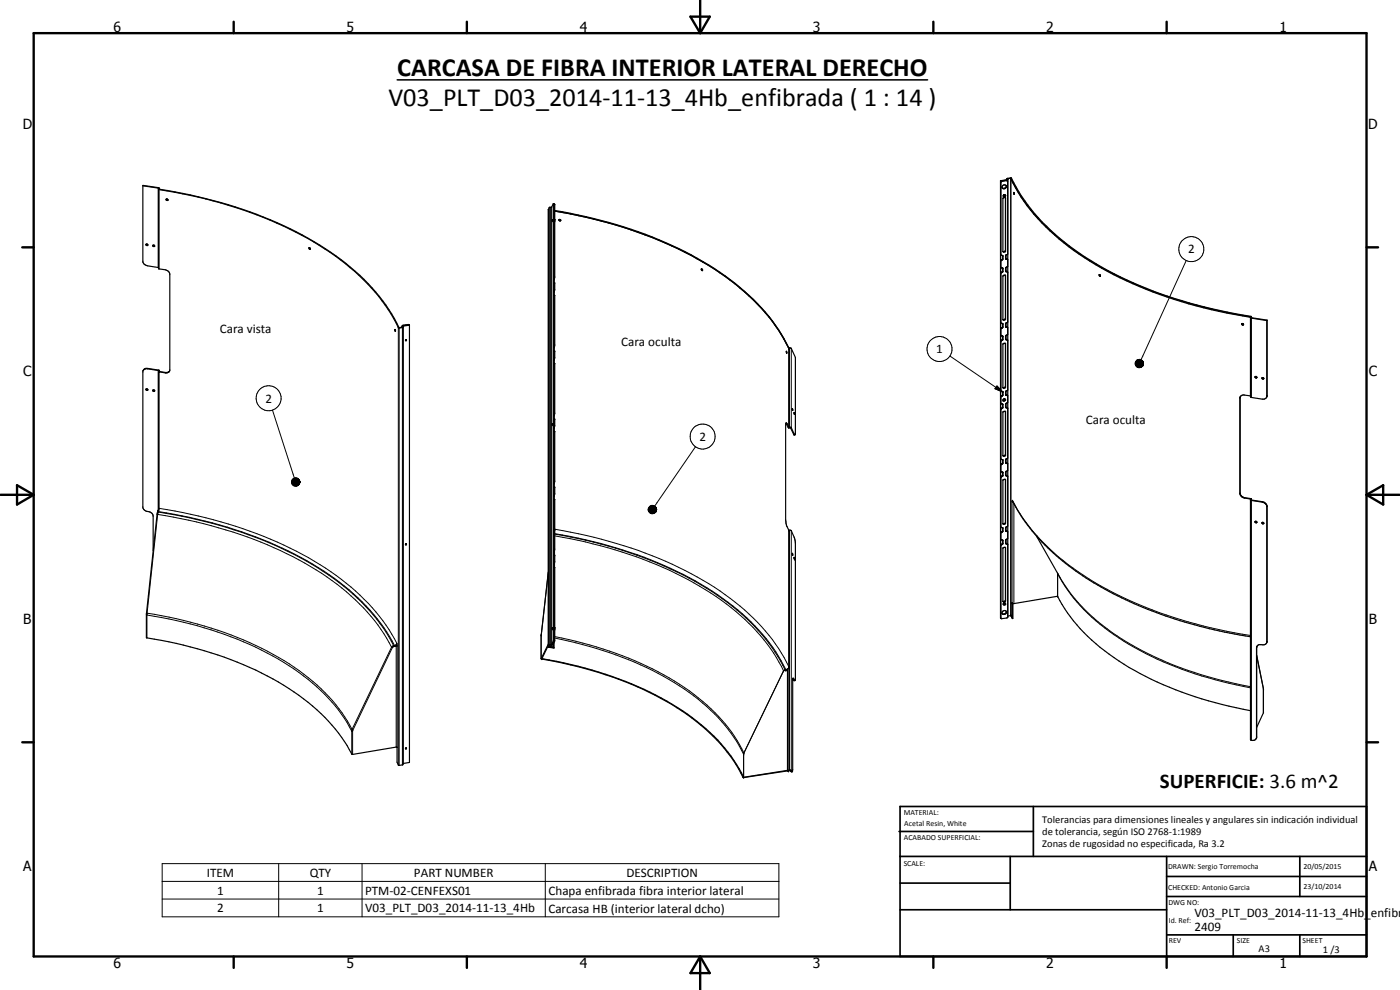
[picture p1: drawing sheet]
<svg xmlns="http://www.w3.org/2000/svg" width="420mm" height="297mm" viewBox="0 0 420 297" stroke-linecap="round" stroke-linejoin="round" font-family="sans-serif">
<g fill="none" stroke="#000" stroke-width=".35">
<path d="M42.9 55.8l4.8 .8M42.9 55.8v22.8l.4 .6 .7 .5 3.6 .6M42.9 55.8l4.6 .5 .4 .3M47.6 56.8a131.7 131.7 0 0 1 48.2 16.8 63.2 63.2 0 0 1 23.1 23.3l.7 1.5 1.3-.2M47.7 56.6h.1M47.7 56.6l-.1 24 2.3 .4 .7 .4 .4 .8v29l-.4 .5M47.9 56.6l-.1 .2a127.1 127.1 0 0 1 49.8 17.8 59 59 0 0 1 22.1 23.7l1-.3M47.9 56.6v.2M49.9 59.7l.5 .3M50.4 60v.1M50.4 60l-.2-.3-.3 .1v.3h.4M300.3 54.2v.2"/>
<path d="M300.3 54.2v131.3M300.3 54.5l1.8-.4 .3 .2-1.8 .1-.3 .3M300.3 54.4v131.1M301.2 58.5l-.1 .3M301.2 58.5l.1 .1M301.3 58.6l-.2 .2M301.4 58.8h.1M301.5 58.7l-.1 .1M301.5 58.7v.2l-.1-.1M301.6 58.4l-.4 .1M301.6 58.4l.2 .4M301.6 58.4l.1 .1"/>
<path d="M301.7 58.5l-.4 .1M301.7 58.5l.1 .3M301.7 59.3l.1 16.1-.5 .2-.3-.2M301.8 59.4l-.7-.1-.1 .3v15.8M301.8 58.8l-.1 .3h-.4l-.2-.3M302 55.7a.7 .7 0 0 0-.9-.1 .7 .7 0 0 0-.3 .8M302 55.7l.1 .2M302 55.7v.2M302 55.9l-.6 .6-.6-.1M302.1 55.9a.76 .76 0 0 1-.5 .7 .76 .76 0 0 1-.8-.2M302.2 53.6v.3M302.2 53.9l-1.9 .3"/>
<path d="M302.2 53.7v.1M302.2 53.6l1.3-.2a58.5 58.5 0 0 0 20.6 22.6 124.4 124.4 0 0 0 48.9 18.5l2.4 .4 .2 .4M302.2 53.6h.1M302.2 53.8v.1M302.5 53.9l-2.2 .5M303.3 53.6a55.6 55.6 0 0 0 17.4 20.4 119.3 119.3 0 0 0 49.8 20.4l4.8 .8M303.3 53.5a61 61 0 0 0 23.9 24.8 130.6 130.6 0 0 0 48.1 16.7v24l.3 .3 3.2 .5 .8-.1 .6-.7M303.3 53.5l-.9 .1v131.6l-.2 .2-1.8 .1M303.3 53.5v131.2M304.2 57.7l.2 .6zM304.3 57.7v.1M43.8 73.3l.2 .2h.4"/>
<path d="M43.9 73.2l.4 .1 .1 .3h-.5zM45.9 73.6l.3-.1 .2 .3-.4 .1zM45.9 73.6l.4 .3M50.4 60.1h-.1M92.9 74.3l.2 .4M92.9 74.3l-.2 .2 .2 .3 .2-.1M165.8 65.9v.3zM166.1 61.1v131.2M166.1 61.1l-.5 1-.7 .1-.4 .7v131.2M166.1 61.1h.2v131.2M166.3 61.2l.2 .1v21.8l-.2 1.7M166.5 65.9h.1"/>
<path d="M166.5 63.3a128.2 128.2 0 0 1 47.9 17.4 60 60 0 0 1 22.4 23.9M166.5 63.2a127.7 127.7 0 0 1 47.9 17.4 61.5 61.5 0 0 1 20.9 21l1.5 2.8M166.5 65.8v.1M166.5 65.9v.4M167.8 65.9h.4v.4M167.8 66l.4 .3M167.8 66v.2l.4 .1M300.3 76.4l.1 .1M300.3 76.5l.7 .3v1l-.7 .5M300.9 76.7v.9l-.6 .5M301.7 75.2l-.1 .2h-.6M301.8 77.6l.6 .3z"/>
<path d="M302.4 76.2l-.6 .4v1M302.4 80l-.6 .3v1.1M118.5 98.9l.2 .5zM120.7 97.8v.4M120.9 98.1v131.4l-1.3 .1-.4-.9v-4.5M122.6 97.5l-1.5 .2M122.8 97.5l-1.8 .1-.3 .2M122.9 97.6l-1.9 .2-.1 .3M122.9 97.6v131.2l-2 .3M122.9 97.6l-2.2 .2M166.3 84.8l.2 .2-.2 3.6M166.3 88.6l.2 .1v14.8l-.2 1.7"/>
<path d="M166.4 87.2v.1M166.4 83.4v.1M210.5 80.8l.2 .4M210.7 81.2h.1M210.9 81.2l-.4-.5 .2 .5M210.9 81.2h-.1M300.3 80.1l.1 .2M300.3 96.8l.1 .1M300.3 96.9l.7 .3v1l-.7 .5M300.3 80.2l.7 .4v.9l-.7 .5M300.7 98.4l-.1 .1M300.9 80.4v1l-.6 .4"/>
<path d="M300.9 97.1v.9l-.6 .5M301.7 82.6l.1 13.2-.5 .2-.3-.2M301.7 95.6l-.3 .3-.4-.1M301.8 81.4l.5 .2M301.8 81.4l.5 .1M301.8 82.7l-.5-.1-.3 .3v12.9M301.8 98l.6 .3zM302.3 81.6l.1 .1M302.4 96.6l-.6 .5v.9M329.9 82.4l.3 .1v.4l-.3-.2zM330 82.4l.2 .4M330.2 82.8h.1"/>
<path d="M372.7 97.1l.5 .3M372.7 97.1l.5 .1v.3h-.4zM373.2 97.3v.1M375.3 95.2v.1M375.3 95.3l4.9 .9M375.6 95v.3M375.6 95.3l4.7 .8M380.2 96.2v22.8M380.3 96.1l-.1 22.9M380.3 96.1l-.1 .1M43 111.2l.5-.6 .8-.1 3.4 .5 .2 .3M43 111.2l-.1 41.1 .6 .9 .5 .2a1.79 1.79 0 0 1 2 1.5v10.3"/>
<path d="M43 111.2l1-.6 3.7 .7M43.8 116.7l.1 .2 .5 .1M43.9 116.7h.2l.3 .3-.5 .1zM45.9 117.1l.2-.1 .3 .3-.2 .2zM45.9 117.1l.3 .2h.2M47.6 111.5l2 .4 1-.2M47.7 111.3h.1M47.7 111.3l-.2 41.9M47.9 111.3l-.1 .2 1.8 .3 1-.2M47.9 111.3v.2M50.9 111.3l-.3 .3M121.9 101.9l-.2 .1"/>
<path d="M122 102l-.3 .1M122 102l-.1 .2-.2-.2M122 102h-.3M166.3 105.2l.2 .2-.2 3.6M166.3 109h.1M166.4 107.7h.1M166.4 109v.1M166.4 109.1l.1 14.9-.2 1.6M236 105.4l.1 .6zM236.1 106h.1M236.8 104.4l.6 .1 1.3 2.7v22.9l-.2 .4-1.1-2.2-.6-.1M236.8 104.4v23.8"/>
<path d="M300.3 100.5l.1 .2M300.3 117.2l.1 .1M300.3 117.3l.7 .3v1l-.7 .5M300.3 100.6l.1 .1M300.4 100.7l.5 .2 .1 1-.7 .6M300.6 118.9h.1M300.7 100.8h-.1M300.9 100.8v1l-.6 .4M300.9 117.5v.9l-.6 .5M301.1 119.8v.5M301.1 119.8v.1M301.1 119.9v.4"/>
<path d="M301.4 119.6l-.3 .2M301.4 119.6h.1M301.4 119.6v.2M301.4 119.9v.2M301.4 119.9v.1M301.4 119.6v.1M301.4 119.7l.4 .1M301.4 119.8h.4M301.4 119.8l-.3 .1M301.5 119.9l-.1 .2M301.7 103h-.6l-.1 .3v12.9M301.7 103h.1"/>
<path d="M301.7 103l.1 .1M301.7 103l.1 13.2-.5 .3-.3-.3M301.7 116l-.1 .2h-.6M301.8 118.4l.6 .3zM301.8 119.8v.3l-.7 .2M301.8 101.8l.1 .1M301.9 101.9l.4 .1M301.9 101.9h.4M302.3 102l.1 .1M302.4 100.4l-.6 .4v1M302.4 117.1l-.6 .4v.9M372.2 119v29.1l.4 .7 .7 .5 2.3 .4"/>
<path d="M375.3 118.8l-1.8-.3a1.06 1.06 0 0 0-1.4 1v28.5l.3 .7 .5 .6 2.4 .4v72.2a1.12 1.12 0 0 0 1.8-.5l.1-27.5M376.7 113l.3-.1 .2 .3-.3 .2zM376.7 113l.4 .3M378.8 113.3l.2 .3h.3M380.2 119l-.1 .2M165.8 127.1v.3zM166.3 125.6l.2 .2-.2 3.6M166.3 129.4h.1M166.4 124.3v.1M166.4 128.1h.1M166.4 129.4v.1M166.4 129.5l.1 14.9-.2 1.7"/>
<path d="M235.9 127l-.1 29.1 .2 1.5 .8 1.5M235.9 127h.2l.7 1.2M235.9 127l.6 1.3M236.5 128.3h.1M236.6 128.3l.7 .1 .9 2 .4 .1M237.8 122.6l.1 .5zM238.3 123.8l.2 .5zM238.4 124.3h.1M300.3 137.7l.7 .3-.1 1.2-.6 .4M300.3 120.9l.1 .2M300.3 121l.1 .1M300.4 121.1l.6 .3v.9l-.7 .6"/>
<path d="M300.6 122.6h.1M300.6 139.3h.1M300.9 121.2v1.1l-.6 .4M300.9 137.9v1.1l-.6 .4M301.4 120.1h.1M301.4 120h.1M301.7 123.4l-.7 .3v13M301.7 123.4h.1M301.7 123.4l.1 .1M301.7 123.4l.1 13.3-.3 .1-.5-.1M301.7 136.4l-.1 .3h-.6M301.8 138.9l.5 .2"/>
<path d="M302.3 139.1h.1M302.4 120.8l-.6 .4v1.1l.6 .2-.2-.3h-.4M302.4 137.5l-.6 .4v1M47.5 153.2l-.4 1.1-3.2 29.8v7.2a120.8 120.8 0 0 1 39.7 13.3 55 55 0 0 1 22.1 21.8l13.5-2.2M47.5 153.3l.1 .2M47.5 153.1v.2M47.5 153.3v.2M166.3 146l.2 .2-.2 3.6M166.3 149.8l.2 .1v18.6l-.2 1.7M166.4 144.7v.1M166.4 148.5h.1M236.8 159.1l.6 .1 1 2.1 .3 1.6v40.9l-.2 .4-.4-.7-.2 .2-.1 27.8"/>
<path d="M236.8 159.1v72M300.3 158l.1 .2M300.3 141.4l.7 .4v.9l-.7 .6M300.3 158.1l.1 .1M300.4 158.2l.5 .2 .1 1-.7 .6M300.6 143h.1M300.6 159.7h.1M300.9 141.6v1l-.6 .4M300.9 158.3v1l-.6 .5M301 157.1h.1M301.7 143.8l-.6 .1-.1 .2v13M301.7 143.8h.1"/>
<path d="M301.7 143.8l.1 13.2-.3 .2-.5-.1M301.7 156.8l-.7 .3M301.8 159.3l.6 .3zM301.8 142.6l.6 .3zM302.4 141.2l-.6 .4v1M302.4 157.9l-.6 .3v1.1M303.9 150.4a57.1 57.1 0 0 0 18.9 20.9 121.2 121.2 0 0 0 46.3 18.6l6.2 1.2M375.3 149.9l4.1 .9 .8 1v40.9M375.6 149.8v.2M375.6 149.7v.3M375.6 150l3.8 .7 .6 .6 .3 .6v40.7l-.2 .4a1.22 1.22 0 0 1-1.6 .4l-.8 .1-.5 .4M376.7 156.5a.27 .27 0 0 1 .4 0 .27 .27 0 0 1-.1 .4z"/>
<path d="M376.7 156.5l.4 .3M377.2 156.7l-.1 .1M378.8 156.8l.3 .3 .2-.1M378.8 156.8l.1 .4 .4-.2M378.8 156.8l.5 .2M121.9 163.2l-.2 .1M122 163.2l-.3 .1M122 163.2l-.1 .3-.2-.2M164.5 171.7l-2.1 19.1v6.8M166.3 166.5h.1M166.3 170.2h.1M166.4 168.9l.1 23.2-.5 1.3h-.2"/>
<path d="M166.4 165.2l-.1 1.3M166.4 165.1h.1M237.8 166l.1 .6zM238.3 167.2l.2 .6zM238.4 167.8h.1M300.3 161.8l.1 .1M300.4 161.9l.5 .2M300.9 162.1v1.1l-.6 .5M300.9 162.1v.9l-.6 .5M301.7 164.3l.1 16.1-.5 .2-.3-.2M301.8 164.3h-.5l-.3 .2v15.9M301.8 163l.6 .3"/>
<path d="M302.4 161.6l-.6 .5v1l.6 .2M311.1 160.8l7.1 12.6M162.4 197.7a109.1 109.1 0 0 1 43.8 16.7 49.7 49.7 0 0 1 16.8 18.9l14-2.1 .7 .4M162.4 197.6v.1M164.5 193.3l-2.1 4.3M164.5 193.7l-1.9 3.9a107.6 107.6 0 0 1 43.8 16.7 50.5 50.5 0 0 1 16.8 18.9l13.1-2.1M165.8 193.4l-.8 .1-.2 .6 1.5 .3M165.8 188.3v.4zM166.1 193.2v.9l-1.2-.2M166.1 192.3l-.6 1.1-.6 .1-.3 .6 1.7 .3M166.1 192.3h.2M166.2 192.4l-.4 .9"/>
<path d="M166.3 192.7v1.7M166.3 192.3l-.5 1.1M166.5 188.4h.1M166.5 188.3v.1M166.5 188.4v.4M300.3 185.5h.1M300.3 185.4l.1 .1M301.2 180.9l-.1 .4M301.2 180.9h.4M301.2 180.9l.1 .1M301.3 181h.4M301.3 181l-.2 .3"/>
<path d="M301.3 181.3l.3-.1zM301.5 181.2h-.1M301.6 180.9l.1 .2M301.6 180.9l.2 .4M301.7 181.1l.1 .2M301.7 180.1l-.1 .3h-.6M301.8 181.3l-.5 .3-.2-.3M302 183.4a.74 .74 0 0 1-.4 .8 .74 .74 0 0 1-.9-.2M302.5 185.1l-.1 .1M303.3 184.7l.5 .9M303.3 184.7l-.8 .1M303.7 180.9v4.4l-.4-.8"/>
<path d="M303.7 180.9l.2 .1M303.7 180.9l.1 .1M303.8 181h.1M303.8 181v4.6M303.9 181l13.5-2.1a51.5 51.5 0 0 0 18.4 19.4 109.8 109.8 0 0 0 39.5 14.9M304 181.1v4.4l-.2 .1M377.1 196.6l2.1 10v7.3M377.2 193.9l-.2 27.7M380.2 192.8l-.1 .1M235.9 201l.4-.1v30.2M237.9 203.6l.4 .6h.3M379.2 213.9l-2.1 4.4"/>
<path d="M379.2 213.9h.1M119.2 224.2h.1M121.8 224.5h-.1M121.9 224.4l.1 .1M121.9 224.4l-.2 .1M122 224.5l-.3 .1M122 224.5l-.1 .2-.2-.2M236.8 231.1h.6l.4 .4M236.8 231.1h-.5"/>
<circle cx="379" cy="113.5" r=".27"/>
<circle cx="301.3" cy="183.7" r=".66"/>
</g>
<g fill="#000">
<circle cx="301.7" cy="58.6" r=".18"/>
<circle cx="301.7" cy="59.3" r=".18"/>
<circle cx="165.8" cy="66.2" r=".18"/>
<circle cx="165.8" cy="65.9" r=".18"/>
<circle cx="166.4" cy="61.3" r=".18"/>
<circle cx="166.5" cy="66.3" r=".18"/>
<circle cx="166.5" cy="65.8" r=".18"/>
<circle cx="300.9" cy="76.7" r=".18"/>
<circle cx="118.6" cy="98.8" r=".18"/>
<circle cx="300.9" cy="80.4" r=".18"/>
<circle cx="300.9" cy="97.1" r=".18"/>
<circle cx="301.7" cy="82.6" r=".18"/>
<circle cx="47.8" cy="111.5" r=".18"/>
<circle cx="166.4" cy="103.9" r=".18"/>
<circle cx="166.4" cy="109" r=".18"/>
<circle cx="166.4" cy="105.3" r=".18"/>
<circle cx="236.8" cy="104.6" r=".18"/>
<circle cx="300.9" cy="100.8" r=".18"/>
<circle cx="300.9" cy="117.5" r=".18"/>
<circle cx="301.3" cy="119.7" r=".18"/>
<circle cx="301.7" cy="103" r=".18"/>
<circle cx="165.8" cy="127.4" r=".18"/>
<circle cx="166.4" cy="125.7" r=".18"/>
<circle cx="166.4" cy="129.4" r=".18"/>
<circle cx="236.8" cy="128.2" r=".18"/>
<circle cx="237.8" cy="122.6" r=".18"/>
<circle cx="300.9" cy="137.9" r=".18"/>
<circle cx="301.1" cy="120.1" r=".18"/>
<circle cx="301.7" cy="123.4" r=".18"/>
<circle cx="166.4" cy="146.1" r=".18"/>
<circle cx="236.8" cy="159.1" r=".18"/>
<circle cx="300.9" cy="141.6" r=".18"/>
<circle cx="301.7" cy="143.9" r=".18"/>
<circle cx="375.3" cy="149.7" r=".18"/>
<circle cx="166.4" cy="168.9" r=".18"/>
<circle cx="166.4" cy="166.5" r=".18"/>
<circle cx="238.5" cy="167.8" r=".18"/>
<circle cx="317.4" cy="178.9" r=".18"/>
<circle cx="162.6" cy="197.6" r=".18"/>
<circle cx="165.8" cy="188.7" r=".18"/>
<circle cx="165.8" cy="188.3" r=".18"/>
<circle cx="166.5" cy="188.8" r=".18"/>
<circle cx="166.5" cy="188.3" r=".18"/>
<circle cx="301.2" cy="181" r=".18"/>
<circle cx="301.3" cy="180.9" r=".18"/>
<circle cx="301.7" cy="181.1" r=".18"/>
<circle cx="303.3" cy="184.5" r=".18"/>
<circle cx="303.7" cy="180.9" r=".18"/>
<circle cx="235.9" cy="201" r=".18"/>
<circle cx="223.2" cy="233.2" r=".18"/>
<circle cx="236.3" cy="231.1" r=".18"/>
<circle cx="236.6" cy="231.3" r=".18"/>
<circle cx="236.8" cy="231.1" r=".18"/>
</g>
<g fill="none" stroke="#000" stroke-width=".3">
<path d="M47.5 56.4v23.9M47.7 56.9v23.8M47.8 56.6v.2M300.3 54.6v.1M300.6 54.3v.1M301.7 59.3l.1 .1M302.1 54.1l.1 .1M302.2 54.1h.1M302.2 53.7v.2M303.3 53.6v130.9M164.6 62.9v131.2M164.8 62.3v131.2"/>
<path d="M165.1 62.2v131.2M165.3 62.2v131.3M165.6 62.1v131.2M166.3 61.3h.2M300.3 76.3v.2M300.3 78.2v.1M300.6 77.9v.1M300.6 77.9l.1 .1M300.9 76.7l.1 .1M300.9 77.6l.1 .2M301.2 75.5l.1 .1M301.4 75.4l.1 .2"/>
<path d="M301.7 75.2l.1 .1M302 77.7l.1 .1M302.1 77.7l.1 .1M302.2 76.4v1.3M356 78.1l-13.6 29.8M119.5 98.3v131.2M119.8 98.4v131.3M120.7 98v.2M120.8 98.3v131.2M121 97.6l.1 .1M121 97.8v131.3M122.5 97.4l.1 .1"/>
<path d="M166.3 83.9h.1M166.3 83.1h.2M166.3 85h.2M166.3 86.8l.2 .1M166.3 87.2h.1M166.3 87.7h.1M166.3 88.7h.2M166.4 83.5v.1M300.3 80.1v.1M300.3 81.9v.1M300.3 96.7v.2M300.3 98.6v.1"/>
<path d="M300.6 81.7v.1M300.6 98.3v.2M300.6 81.7l.1 .1M300.6 98.3l.1 .1M300.9 80.4l.1 .2M300.9 81.4l.1 .1M300.9 97.1l.1 .1M300.9 98l.1 .2M301.2 95.9l.1 .1M301.4 95.9l.1 .1M301.7 82.6l.1 .2M301.7 95.6l.1 .1"/>
<path d="M302 81.4l.1 .1M302.1 81.4l.1 .1M302.1 98.2h.1M302.2 80.1v1.3M302.2 96.8v1.3M375.5 95.2h.1M375.6 95v.3M375.6 95.5v23.8M44.3 110.5v.2M47.5 111.2v42M47.7 111.5v41.2l-.1 .7a129.8 129.8 0 0 1 49.6 17.9 59.4 59.4 0 0 1 21.2 22.4M47.8 111.3v.2"/>
<path d="M49.6 111.8v.1M166.3 103.5h.2M166.3 103.9h.1M166.3 104.4h.1M166.3 105.4h.2M166.3 107.2h.2M166.3 107.6v.1M166.3 108.1h.1M166.3 109.1h.2M236.8 104.6v23.6M236.9 104.4v23.8M237.5 104.6v23.8"/>
<path d="M285.1 106.8l15.9 10.8M299.2 115.8l1.8 1.8-2.4-1zM300.3 100.5v.1M300.3 102.4v.1M300.3 117.1v.2M300.3 119v.1M300.6 102.1v.1M300.6 118.7v.2M300.6 102.1l.1 .1M300.6 118.7l.1 .2M300.9 100.8l.1 .2M300.9 101.8l.1 .1"/>
<path d="M300.9 117.5l.1 .1M300.9 118.4l.1 .2M301.2 116.3l.1 .2M301.4 116.2l.1 .2M301.7 103l.1 .2M301.7 116l.1 .1M302 118.5l.1 .2M302.1 118.5l.1 .1M302.2 100.5v1.4M302.2 117.2v1.3M302.2 101.9l-.1 .1M340.7 109l2.5 .1-2.5 .1z"/>
<path d="M340.7 109.2l2.5-.1-2.5 .4zM340.7 109.1h2.5M340.7 108.7l2.5 .4-2.5-.1zM340.7 109.5l2.5-.4-2.3 .6zM340.9 108.5l2.3 .6-2.5-.4zM340.9 109.7l2.3-.6-2.2 .8zM341 108.2l.2-.2 2 1.1zM341 108.2l2.2 .9-2.3-.6zM341 109.9l2.2-.8-2 1zM341.2 108l.2-.1 1.8 1.2zM341.2 110.1l2-1-1.8 1.1zM341.4 107.9h.3l1.5 1.2z"/>
<path d="M341.4 110.2l1.8-1.1-1.5 1.2zM341.7 107.9l.3-.1 1.2 1.3zM341.7 110.3l1.5-1.2-1.2 1.2zM342 107.8l.3 .1 .9 1.2zM342.3 107.9l.9 1.2zM342.5 108l.7 1.1zM342.7 108.1l.5 1zM342.9 108.3l.3 .8zM343.1 108.5l.1 .6zM343.2 109.1l-.9 1.2h-.3zM343.2 109.1l-.9 1.2zM343.2 109.1l-.7 1.1z"/>
<path d="M343.2 109.1l-.5 .9zM343.2 109.1l-.3 .8zM343.2 109.1l-.1 .5zM343.2 109.1l-.1 .2zM372.2 119.3l-.1 .2M380.3 118.7l-.1 .1M81.8 123.1l6.5 20.3M166.3 123.9l.2 .1M166.3 124.8h.1M166.3 125.8h.2M166.3 127.6l.2 .1M166.3 128.1h.1"/>
<path d="M166.3 128.5h.1M166.3 129.5h.2M166.4 124.3v.1M208.7 134l-12.2 17.8M236.2 127.1l-.2 .1M238.3 130.2l-.1 .1M300.3 120.9v.1M300.3 139.4v.2M300.3 122.8v.1M300.3 137.6v.1M300.6 122.5v.1M300.6 139.1v.2"/>
<path d="M300.6 122.5l.1 .1M300.6 139.1l.1 .2M300.9 121.3l.1 .1M300.9 122.2l.1 .1M300.9 137.9l.1 .1M300.9 138.9l.1 .1M301.2 136.7l.1 .1M301.4 136.7l.1 .1M301.7 123.4l.1 .2M301.7 136.4l.1 .1M302 122.3l.1 .1M302.1 122.2l.1 .1"/>
<path d="M302.1 139.1h.1M302.2 120.9v1.3M302.2 137.7v1.2M47.1 154.3h.2M47.2 154.3h.1M47.3 154.3l-3.2 29.7M47.3 154.3a124.4 124.4 0 0 1 50.8 18.8 57.8 57.8 0 0 1 19.4 21.1M47.4 153.6h.1M47.5 153.6l-.2 .1M47.5 153.6l-.2 .7M47.5 153.6a129 129 0 0 1 47.8 16.7 60.8 60.8 0 0 1 22.8 23.4M47.6 152.4a141.6 141.6 0 0 1 45 14.9 66.3 66.3 0 0 1 25.8 24.3l.7 1.4"/>
<path d="M87.5 144.5l2.5 .2-2.5 .1zM87.5 144.8l2.5-.1-2.5 .3zM87.5 144.6h2.5M87.5 144.2l2.5 .5-2.5-.2zM87.5 145l2.5-.3-2.3 .6zM87.7 144l2.3 .7-2.5-.5zM87.7 145.3l2.3-.6-2.2 .8zM87.8 143.8l.2-.2 2 1.1zM87.8 143.8l2.2 .9-2.3-.7zM87.8 145.5l2.2-.8-2 1zM88 143.6l.3-.1 1.7 1.2zM88 145.7l2-1-1.7 1.1z"/>
<path d="M88.3 143.5l.2-.1 1.5 1.3zM88.3 145.8l1.7-1.1-1.5 1.1zM88.5 143.4h.3l1.2 1.3zM88.5 145.8l1.5-1.1-1.2 1.2zM88.8 143.4h.3l.9 1.3zM89.1 143.4l.2 .1 .7 1.2zM89.3 143.5l.7 1.2zM89.5 143.7l.5 1zM89.7 143.9l.3 .8zM89.9 144.1l.1 .6zM90 144.7l-.9 1.1-.3 .1zM90 144.7l-.9 1.1z"/>
<path d="M90 144.7l-.7 1zM90 144.7l-.5 .9zM90 144.7l-.3 .7zM90 144.7l-.1 .5zM90 144.7l-.1 .2zM166.3 144.3l.2 .1M166.3 144.7h.1M166.3 144.8h.1M166.3 145.2h.1M166.3 146.2h.2M166.3 148l.2 .1M166.3 148.5h.1"/>
<path d="M166.3 148.9h.1M166.3 149.9h.2M166.5 158.8h.1M166.5 158.8a125.9 125.9 0 0 1 49.6 18.5 58.9 58.9 0 0 1 20.7 22.8M166.5 158.8v.4M194.5 152.8l2.6 .1-2.6 .1zM194.5 153l2.6-.1-2.5 .4zM194.5 152.9h2.6M194.6 152.5l2.5 .4-2.6-.1zM194.6 153.3l2.5-.4-2.4 .6zM194.7 152.3l2.4 .6-2.5-.4zM194.7 153.5l2.4-.6-2.2 .9z"/>
<path d="M194.9 152l.2-.2 2 1.1zM194.9 152l2.2 .9-2.4-.6zM194.9 153.8l2.2-.9-2 1zM195.1 151.8l.2-.1 1.8 1.2zM195.1 153.9l2-1-1.8 1.2zM195.3 151.7l.3-.1 1.5 1.3zM195.3 154.1l1.8-1.2-1.5 1.2zM195.6 151.6h.3l1.2 1.3zM195.6 154.1l1.5-1.2-1.2 1.2zM195.9 151.6l.2 .1 1 1.2zM196.1 151.7l1 1.2zM196.4 151.8l.7 1.1z"/>
<path d="M196.6 151.9l.5 1zM196.8 152.1l.3 .8zM196.9 152.4l.2 .5zM197.1 152.9l-1 1.2h-.2zM197.1 152.9l-1 1.2zM197.1 152.9l-.7 1.1zM197.1 152.9l-.5 .9zM197.1 152.9l-.3 .8zM197.1 152.9l-.2 .5zM197.1 152.9l-.1 .3zM236.8 159.1v41M236.9 159.1v72"/>
<path d="M237.5 159.3v71.9M300.3 141.3v.1M300.3 143.2v.1M300.3 158v.1M300.3 159.9v.1M300.6 142.9v.1M300.6 159.6v.1M300.6 142.9l.1 .1M300.6 159.6l.1 .1M300.9 141.6l.1 .2M300.9 142.6l.1 .1M300.9 158.4l.1 .1"/>
<path d="M300.9 159.3l.1 .1M301.2 157.1l.1 .2M301.4 157.1l.1 .1M301.7 143.9l.1 .1M301.7 156.8l.1 .1M302.1 142.8h.1M302.2 141.4v1.3M302.2 158v1.3M302.2 159.4l-.1 .1M303.7 150.5l.4 .2M303.9 150.1l-.2 30.8M303.9 150.1a62.4 62.4 0 0 0 23 23.6 128.5 128.5 0 0 0 48.4 17"/>
<path d="M303.9 150.1v.3M304.3 151.1v30M372.2 147.9l-.1 .1M373.5 149.3v.1M375.3 149.7h.1M375.5 149.9h.1M375.6 149.8v.2M375.6 150.2v71.9M378.9 150.5l-.1 .2M380.3 151.9l-.1 .2M164.5 171.8l-2 18.5M166.3 164.7l.2 .1"/>
<path d="M166.3 165.1h.1M166.3 165.2h.1M166.3 165.6h.1M166.3 166.6h.2M166.3 168.4l.2 .1M166.3 168.9h.1M166.3 169.3h.1M166.3 170.3h.2M166.5 160.1a123.3 123.3 0 0 1 48.9 18.3 59.6 59.6 0 0 1 20.5 22.6M166.5 160.3a123.3 123.3 0 0 1 48.7 18.3 58.3 58.3 0 0 1 20.4 22.4M166.5 160.8a121.9 121.9 0 0 1 50 19.3 56.1 56.1 0 0 1 18.7 21.2M300.3 161.7v.1"/>
<path d="M300.3 163.6v.1M300.6 163.3v.1M300.6 163.3l.1 .1M300.9 162.1l.1 .1M300.9 163l.1 .1M301.7 164.3l.1 .1M302.1 163.2h.1M302.2 161.8v1.3M317.4 171.9v.1M317.4 172h.1M317.4 172v6.9M317.4 172a52 52 0 0 0 19.9 20.4 110.9 110.9 0 0 0 38 14"/>
<path d="M318.2 173.4a57.1 57.1 0 0 0 23.4 21.2 112.8 112.8 0 0 0 33.7 11.4M43.9 184.4a116 116 0 0 1 41.3 14.4 53.4 53.4 0 0 1 20.4 20.7h.2M44 183.9h.1M44 183.9l.1 .1M44.1 184v7.4M44.1 184a108.2 108.2 0 0 1 45.7 17.2 51.9 51.9 0 0 1 15.9 17.7M117.5 194.2l.3 .1M117.5 194.2l-11.8 24.7M117.8 194.3l-11.9 24.8M118.1 193.7l.1 .3M118.1 193.7l-.6 .5M118.2 194l-.4 .3"/>
<path d="M118.4 193.7h-.3M118.4 193.7v.3M118.4 194h-.2M118.9 193.8h.3M118.9 193.8v30.4M118.9 193.8l-.5 .2M119.1 193l.1 31.2M119.1 193l-.2 .8M119.1 193.1l-.3 .4-.4 .2M162.4 190.8h.1M162.5 190.3h.1M162.5 190.3l-.1 7.3"/>
<path d="M162.6 197.6h.1M165.8 193.3l.2 .1M166.2 192.4l.2 .1M166.3 192.1h.2M166.5 191.4a104.5 104.5 0 0 1 40.3 16.4 50 50 0 0 1 16.4 18.5M166.5 191a101.5 101.5 0 0 1 41.8 17.4 47.4 47.4 0 0 1 15 17.5M300.3 185.3v.2M301.2 180.5l.1 .1M301.4 180.4l.1 .2M301.7 180.1l.1 .2M377.1 194.2v.2M377.1 196.7l2.1 10"/>
<path d="M380.3 192.4l-.1 .1M105.7 218.9l.2 .2M105.7 218.9l-.1 7.3M105.9 219.1l-.1 7.3M235.2 201.3h.1M235.2 201.3l-11.9 24.6M235.6 201h.1M235.6 201l-.4 .3M235.9 201h.1M235.9 201h-.3M236.2 200.8l-.3 .2M236.8 200.1h.1"/>
<path d="M236.8 200.1l-.3 .6-.6 .3M238 203.8h.2M238.2 204h.1M379.2 206.6v7.3M379.2 207h.1M223.2 226.3h.1M223.3 225.9h.1M223.3 225.9l-.1 7.3M237.5 231.3l-.2 .1M377.1 221.1v.1M48.7 259.1h185.1v16h-185.1zM83.6 259.1v16"/>
<path d="M108.7 259.1v16M163.6 259.1v16M48.7 264.5h185.1M48.7 269.7h185.1"/>
<circle cx="357.5" cy="74.8" r="3.7"/>
<circle cx="80.6" cy="119.5" r="3.7"/>
<circle cx="282" cy="104.7" r="3.7"/>
<circle cx="210.9" cy="131" r="3.7"/>
</g>
<path d="M119.2 24h159.2" fill="none" stroke="#000" stroke-width=".46"/>
<g fill="none" stroke="#000" stroke-width=".71">
<path d="M10.1 9.9h400v277.1h-400zM70.1 6.5v3.4M140.1 6.5v3.4M207.2 5h5.8l-2.9 4.9zM210.1 0v9.9M280.1 6.5v3.4M350.1 6.5v3.4M6.7 74.2h3.4M410.1 74.2h3.5M.1 148.5h10M5.1 145.6l5 2.9-5 2.9zM410.1 148.5h10"/>
<path d="M410.1 148.5l5-2.9v5.8zM6.7 222.7h3.4M410.1 222.7h3.5M70.1 287v3.4M140.1 287v3.4M210.1 287v10M210.1 287l2.9 5h-5.8zM280.1 287v3.4M350.1 287v3.4"/>
</g>
<g fill="none" stroke="#000" stroke-width=".51">
<path d="M269.8 249.5h40.3M270.1 242h140v45h-140zM270.1 257h140M303.2 257v16M310.1 242v15M350.1 257v30M390.1 257v12M270.1 265h33.1M270.1 273h80M350.1 269h60M350.1 263h60M350.1 280.5h60"/>
<path d="M370.1 280.5v6.5M390.1 280.5v6.5"/>
</g>
<g fill="#000">
<path d="M299.2 115.8l1.8 1.8-2.4-1zM343.1 108.5l.1 .6zM342.9 108.3l.3 .8zM342.7 108.1l.5 1zM342.5 108l.7 1.1zM342.3 107.9l.9 1.2zM342 107.8l.3 .1 .9 1.2zM341.7 107.9l.3-.1 1.2 1.3zM341.4 107.9h.3l1.5 1.2zM341.2 108l.2-.1 1.8 1.2zM341 108.2l.2-.2 2 1.1zM341 108.2l2.2 .9-2.3-.6z"/>
<path d="M340.9 108.5l2.3 .6-2.5-.4zM340.7 109.5l2.5-.4-2.3 .6zM340.9 109.7l2.3-.6-2.2 .8zM341 109.9l2.2-.8-2 1zM341.2 110.1l2-1-1.8 1.1zM341.4 110.2l1.8-1.1-1.5 1.2zM341.7 110.3l1.5-1.2-1.2 1.2zM343.2 109.1l-.9 1.2h-.3zM343.2 109.1l-.9 1.2zM343.2 109.1l-.7 1.1zM343.2 109.1l-.5 .9zM343.2 109.1l-.3 .8z"/>
<path d="M343.2 109.1l-.1 .5zM343.2 109.1l-.1 .2zM89.9 144.1l.1 .6zM89.7 143.9l.3 .8zM89.5 143.7l.5 1zM89.3 143.5l.7 1.2zM89.1 143.4l.2 .1 .7 1.2zM88.8 143.4h.3l.9 1.3zM88.5 143.4h.3l1.2 1.3zM88.3 143.5l.2-.1 1.5 1.3zM88 143.6l.3-.1 1.7 1.2zM87.8 143.8l.2-.2 2 1.1z"/>
<path d="M87.8 143.8l2.2 .9-2.3-.7zM87.7 144l2.3 .7-2.5-.5zM87.5 145l2.5-.3-2.3 .6zM87.7 145.3l2.3-.6-2.2 .8zM87.8 145.5l2.2-.8-2 1zM88 145.7l2-1-1.7 1.1zM88.3 145.8l1.7-1.1-1.5 1.1zM88.5 145.8l1.5-1.1-1.2 1.2zM90 144.7l-.9 1.1-.3 .1zM90 144.7l-.9 1.1zM90 144.7l-.7 1zM90 144.7l-.5 .9z"/>
<path d="M90 144.7l-.3 .7zM90 144.7l-.1 .5zM90 144.7l-.1 .2zM196.9 152.4l.2 .5zM196.8 152.1l.3 .8zM196.6 151.9l.5 1zM196.4 151.8l.7 1.1zM196.1 151.7l1 1.2zM195.9 151.6l.2 .1 1 1.2zM195.6 151.6h.3l1.2 1.3zM195.3 151.7l.3-.1 1.5 1.3zM195.1 151.8l.2-.1 1.8 1.2z"/>
<path d="M194.9 152l.2-.2 2 1.1zM194.9 152l2.2 .9-2.4-.6zM194.7 152.3l2.4 .6-2.5-.4zM194.6 153.3l2.5-.4-2.4 .6zM194.7 153.5l2.4-.6-2.2 .9zM194.9 153.8l2.2-.9-2 1zM195.1 153.9l2-1-1.8 1.2zM195.3 154.1l1.8-1.2-1.5 1.2zM195.6 154.1l1.5-1.2-1.2 1.2zM197.1 152.9l-1 1.2h-.2zM197.1 152.9l-1 1.2zM197.1 152.9l-.7 1.1z"/>
<path d="M197.1 152.9l-.5 .9zM197.1 152.9l-.3 .8zM197.1 152.9l-.2 .5zM197.1 152.9l-.1 .3z"/>
</g>
<path d="M340.7 108.9h2.5M87.5 144.4h2.5M194.5 152.7h2.6" fill="none" stroke="#000" stroke-width=".42"/>
<path d="M340.7 109.3h2.5M87.5 144.8h2.5M194.5 153.1h2.6" fill="none" stroke="#000" stroke-width=".38"/>
<g font-size="7.9">
<text x="119.2" y="22.9">CARCASA DE FIBRA INTERIOR LATERAL DERECHO</text>
<text x="116.6" y="31.8">V03_PLT_D03_2014-11-13_4Hb_enfibrada ( 1 : 14 )</text>
</g>
<text font-size="6.3" x="348.1" y="236.5">SUPERFICIE: 3.6 m^2</text>
<g font-size="4.2">
<text x="34" y="9.6">6</text>
<text x="104" y="9.6">5</text>
<text x="174" y="9.6">4</text>
<text x="244" y="9.6">3</text>
<text x="314" y="9.6">2</text>
<text x="384" y="9.6">1</text>
<text x="6.8" y="38.7">D</text>
<text x="410.6" y="38.7">D</text>
<text x="7" y="112.9">C</text>
<text x="410.8" y="112.9">C</text>
<text x="7" y="187.1">B</text>
<text x="410.8" y="187.1">B</text>
<text x="7" y="261.4">A</text>
<text x="410.8" y="261.4">A</text>
<text x="34" y="290.4">6</text>
<text x="104" y="290.4">5</text>
<text x="174" y="290.4">4</text>
<text x="244" y="290.4">3</text>
<text x="314" y="290.4">2</text>
<text x="384" y="290.4">1</text>
</g>
<g font-size="3.9">
<text x="356.6" y="76">2</text>
<text x="66" y="99.9">Cara vista</text>
<text x="186.4" y="103.8">Cara oculta</text>
<text x="281" y="106">1</text>
<text x="79.7" y="120.8">2</text>
<text x="325.9" y="127.3">Cara oculta</text>
<text x="209.9" y="132.2">2</text>
<text x="62.1" y="263.1">ITEM</text>
<text x="93" y="263.1">QTY</text>
<text x="124.2" y="263.1">PART NUMBER</text>
<text x="188" y="263.1">DESCRIPTION</text>
<text x="65.2" y="268.4">1</text>
<text x="95.2" y="268.4">1</text>
<text x="109.6" y="268.4">PTM-02-CENFEXS01</text>
<text x="164.6" y="268.5">Chapa enfibrada fibra interior lateral</text>
<text x="65.2" y="273.7">2</text>
<text x="95.2" y="273.7">1</text>
<text x="109.6" y="273.8">V03_PLT_D03_2014-11-13_4Hb</text>
<text x="164.6" y="273.8">Carcasa HB (interior lateral dcho)</text>
<text x="358.5" y="275.1">V03_PLT_D03_2014-11-13_4Hb_enfibr</text>
<text x="358.5" y="279.4">2409</text>
</g>
<g font-size="3.1">
<text x="312.7" y="246.8">Tolerancias para dimensiones lineales y angulares sin indicación individual</text>
<text x="312.7" y="250.4">de tolerancia, según ISO 2768-1:1989</text>
<text x="312.7" y="254">Zonas de rugosidad no especificada, Ra 3.2</text>
<text x="377.7" y="285.6">A3</text>
<text x="397" y="285.9">1 /3</text>
</g>
<g font-size="2.4">
<text x="271.2" y="244.4">MATERIAL:</text>
<text x="271.3" y="252">ACABADO SUPERFICIAL:</text>
<text x="271.4" y="247.9">Acetal Resin, White</text>
<text x="271.2" y="259.7">SCALE:</text>
<text x="350.6" y="260.8">DRAWN: Sergio Torremocha</text>
<text x="391.2" y="260.6">20/05/2015</text>
<text x="350.6" y="267">CHECKED: Antonio Garcia</text>
<text x="391.2" y="266.7">23/10/2014</text>
<text x="350.6" y="271.4">DWG NO:</text>
<text x="350.8" y="276.9">Id. Ref:</text>
<text x="350.8" y="282.8">REV</text>
<text x="371.2" y="282.9">SIZE</text>
<text x="390.9" y="282.9">SHEET</text>
</g>
</svg>
